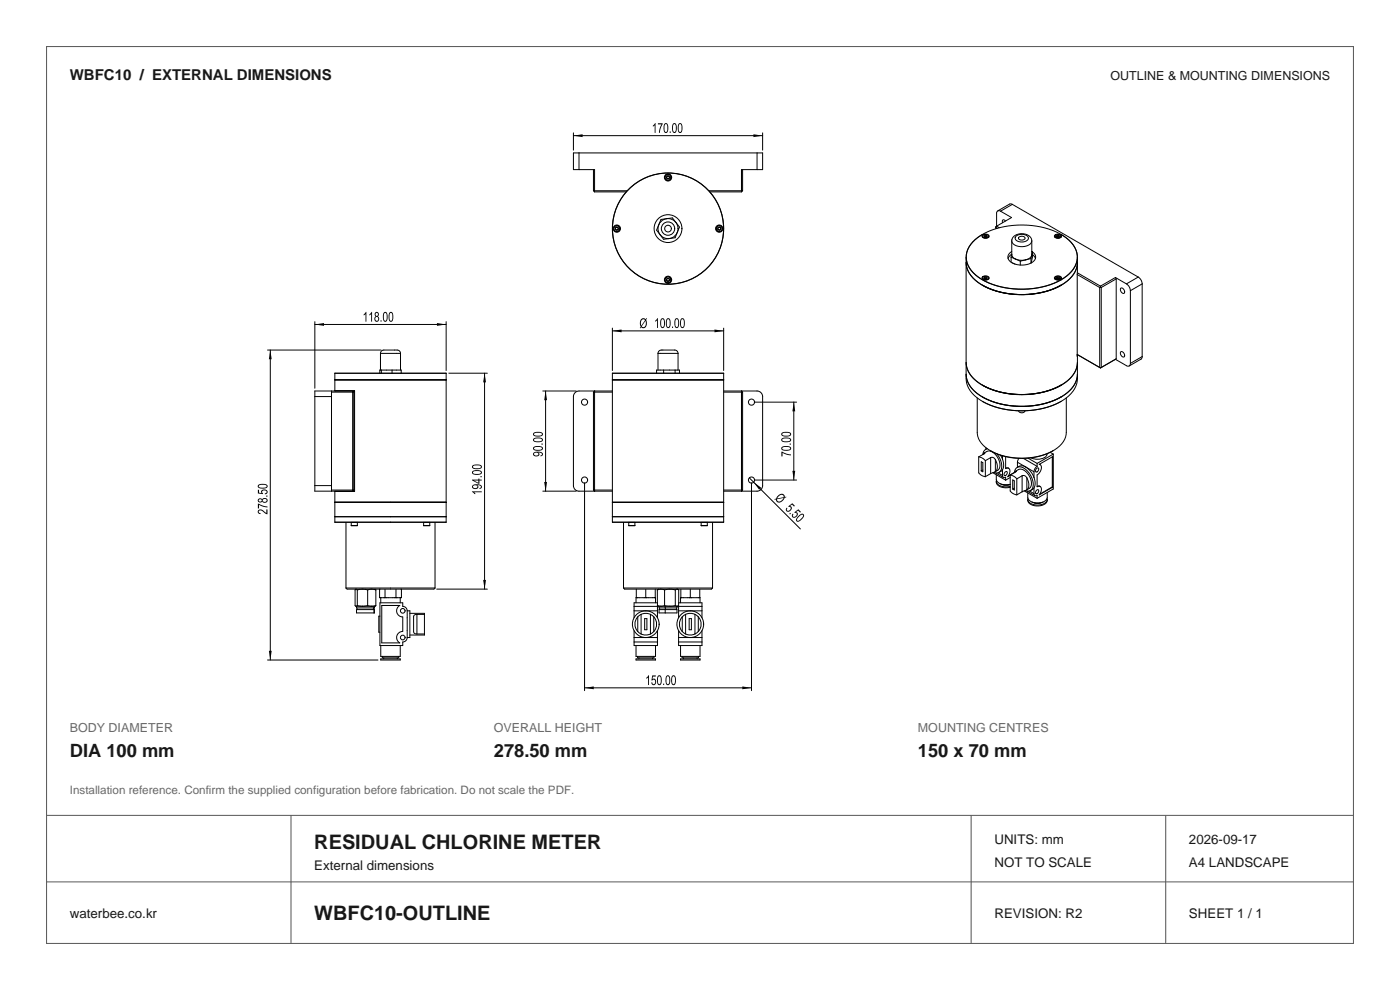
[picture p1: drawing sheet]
<svg xmlns="http://www.w3.org/2000/svg" width="297mm" height="210mm" viewBox="0 0 297 210" stroke-linecap="round" stroke-linejoin="round" font-family="sans-serif">
<path d="M9.9 9.9h277.2v190.2h-277.2zM9.9 173h277.2M61.7 173v27.1M206 173v27.1M247.3 173v27.1M9.9 187.1h277.2" fill="none" stroke="#505955" stroke-width=".21"/>
<path d="M54 25.4h189v121.8h-189z" fill="#fff"/>
<g fill="none" stroke="#000" stroke-width=".21">
<path d="M121.6 28.2v3.6M121.6 28.8h40.2M122.8 32.4v3.6M125.9 36v4.5M141.5 37.3h.4l.2 .3-.2 .3h-.3l-.2-.3zM157.5 36v4.5M160.6 32.4v3.6M161.8 28.2v3.6M125.9 40.5h7.2M125.9 40.5l.2 .2M126.1 40.7h6.7M126.1 40.7v-4.7h-4.5v-3.6h40.2v3.6h-4.5v4.7"/>
<path d="M130.6 48.3l.2-.1 .3 .1 .1 .4-.3 .1-.3-.1zM140.2 46.6l2.4-.4 1.5 2-.9 2.2-2.4 .4-1.5-2zM141.5 59.1h.4l.2 .2-.2 .3-.3 .1-.2-.3zM150.4 40.5h7.1M150.6 40.7h6.7M152.3 48.3l.3-.1 .3 .1v.4l-.3 .1-.3-.1zM157.5 40.5l-.2 .2M205 55.7a5.7 5.7 0 0 0 3.2 4.7 18.4 18.4 0 0 0 16.9 .1M205 54.5v25.8a6 6 0 0 0 3.6 4.9 18.1 18.1 0 0 0 17.5-.7 5.3 5.3 0 0 0 2.5-4.2v-25.8M205 55.7a5.7 5.7 0 0 0 3.2 4.7 18.2 18.2 0 0 0 17.6-.3 5.6 5.6 0 0 0 2.8-4.4 5.8 5.8 0 0 1-3.5 4.8M206.4 51.3a15.2 15.2 0 0 1 11.5-3.5 13.8 13.8 0 0 1 9.4 3.6 4.5 4.5 0 0 1-.9 7.1 17.6 17.6 0 0 1-15 2.1 8.9 8.9 0 0 1-6.2-4.9 4.4 4.4 0 0 1 1.2-4.4zM208.4 58.8a.96 .96 0 0 1 1.4 .1 .85 .85 0 0 1-.7 .5 .85 .85 0 0 1-.8-.5z"/>
<path d="M208.4 49.9a.96 .96 0 0 1 1.4 .2 .85 .85 0 0 1-.7 .4 .85 .85 0 0 1-.8-.5zM208.4 49.7a5.7 5.7 0 0 0-3.4 5.5 7.1 7.1 0 0 0 4.7 4.8 18.7 18.7 0 0 0 15.4-.6M208.4 49.7h.1M208.4 59.2v-.2a.74 .74 0 0 0 1.3 0v.2M208.5 58.8a.64 .64 0 0 1 .7-.2 .64 .64 0 0 1 .5 .5 .71 .71 0 0 1-1.2-.2zM208.6 49.9a.6 .6 0 0 1 .6-.2 .6 .6 0 0 1 .4 .6 .68 .68 0 0 1-1.1-.3zM208.8 58.8v.3l.4-.1M208.8 58.8v.2l.2 .2 .3-.1M208.9 50.2h.1M208.9 59.1h.4M209 49.9l.3 .1M209 49.9l-.2 .2v.1"/>
<path d="M209 49.9v.3h.3v-.2M209 50.2h-.1M209.2 58.8h-.4M209.2 58.8l.2 .1-.1 .2M209.2 58.8v.2M209.2 59l.1 .1M209.3 50.2h-.4M209.3 50l.1 .1-.2 .2-.4-.1M209.7 50.3v-.2a.75 .75 0 0 1-1.3 0v.2M211.4 48l-.1 .1v.4M211.4 48l.6 .3M211.4 48l-.1 .3 .2 .1"/>
<path d="M212.3 44.8l-.4-.1-.5 .4v2.9M212.3 44.8l2.3 1.3-3.2 1.9M213.3 46.9l-.5-.3-.2 .2 .1 .4M214.5 54.5l.1-.6-.4 .4-.3 .5M214.5 54.5l2 .9M214.5 54.5v1.1M214.6 51.1v2.9a2.23 2.23 0 0 0 3 1.1 1.48 1.48 0 0 0 1.3-1.1v-2.9M214.6 51.1a2.09 2.09 0 0 0 2.7 1.2l1.1-.4 .4-.4 .1-.4M214.6 51.1a2.28 2.28 0 0 1 3.6-1.2l.5 .6 .2 .6M214.7 55.7l.6 .3M214.8 43.4l-.6-.1-2.5 1.4M214.8 43.4l-2.5 1.4"/>
<path d="M214.8 43.4l26.7 15.4M215.6 50.1a1.82 1.82 0 0 1 2.6 .3 1.41 1.41 0 0 1-2.1 .8l-.5-.2a.56 .56 0 0 1 0-.9zM216.1 50.3a.82 .82 0 0 1 1.4 .3 .81 .81 0 0 1-1.4-.1zM216.5 55.4v.8M218.7 54.8l-2.2 .6M218.7 54.8v1M218.9 53.3a1.3 1.3 0 0 1 .8 1.4 1.3 1.3 0 0 1-1 1.1 3.9 3.9 0 0 1-4.8-.9 1.28 1.28 0 0 1 .7-1.6M218.9 53.4h.1M219 54l.7 .8M219 53.4l-.3 1.4M219 53.4v1.2l-.2 1.2M223.8 58.8a.96 .96 0 0 1 1.4 .1 .85 .85 0 0 1-.8 .5 .85 .85 0 0 1-.7-.5z"/>
<path d="M223.8 49.9a.96 .96 0 0 1 1.4 .2 .85 .85 0 0 1-.8 .4 .85 .85 0 0 1-.7-.5zM223.8 59.2v-.2a.75 .75 0 0 0 1.3 0v.2M223.9 50a.71 .71 0 0 1 1.2 .2 .66 .66 0 0 1-.7 .3 .66 .66 0 0 1-.5-.5zM223.9 58.8a.68 .68 0 0 1 1.1 .3 .74 .74 0 0 1-1.2-.2zM224.2 50v.2M224.2 59.1h.1M224.3 58.8l-.2 .1 .1 .2 .3 .1 .3-.2-.1-.2M224.3 58.8h.4M224.3 58.8v.2M224.3 59l.4 .1M224.3 59l-.1 .1M224.5 50.2h-.3h.4"/>
<path d="M224.5 49.9l.3 .1-.1 .2h-.6l.1-.2M224.5 49.9v.3M224.5 50.2h.2M224.5 49.9l-.3 .1M224.6 59.1h-.4M224.6 50.2h.1M224.7 58.8v.3M225.1 50.3v-.2a.75 .75 0 0 1-1.3 0v.2M225.1 49.7a5.6 5.6 0 0 1 3.4 5.6 6.4 6.4 0 0 1-3.4 4.1M228.5 58.2l4.8 2.8M228.6 57.9l4.9 2.8M236.6 58.9l-3.1 1.8"/>
<path d="M236.6 58.9l.2 .3M236.6 58.9l2.4 1.3M236.8 59.2l-3.2 1.8M236.8 59.2v16.9M241.5 58.8l.5 .4 .3 1M241.5 58.8l-2.5 1.4M56.8 74.3h24M57.3 74.3v65.7M66.8 68.2v14.2M66.8 68.8h27.8M71 79.2v3.7M71 79.2h23.6"/>
<path d="M71.1 79.2h-.1M80.6 79.2v-.7h4.5v.7M80.7 75h4.3M80.7 75l.1-.4 .4-.3h3.1a.71 .71 0 0 1 .7 .7M80.7 75v3.5M80.9 78.5v.7M83.2 78.5v.7M85 75v3.5M94.6 79.2h.1M94.6 68.2v10.4M94.6 79.2v31.6M95.2 79.2h8.2"/>
<path d="M102.8 79.2v45.8M129.9 79.2h23.6M129.9 69.6v9M129.9 79.2v31.6M129.9 70.2h23.6M129.9 79.2h.1M139.3 79.2v-.7h4.8v.7M139.6 75a.71 .71 0 0 1 .7-.7h2.8a.71 .71 0 0 1 .7 .7M139.6 75h4.2M139.6 75v3.5M140.8 78.5v.7M143.2 78.5v.7"/>
<path d="M143.8 75v3.5M153.5 79.2h.1M153.5 69.6v9M153.5 79.2v31.6M205 79.4a5.7 5.7 0 0 0 3.2 4.7 18.2 18.2 0 0 0 17.6-.3 5.6 5.6 0 0 0 2.8-4.4 6.1 6.1 0 0 1-3.8 5 18.4 18.4 0 0 1-16.9-.5 5.7 5.7 0 0 1-2.9-4.5zM205 76.9a5.7 5.7 0 0 0 3.2 4.7 18.2 18.2 0 0 0 17.6-.3 5.6 5.6 0 0 0 2.8-4.4M208.4 60.5a18.4 18.4 0 0 0 16.7 0M225.1 60.5h.1M228.5 75.4v-.2l5 2.8M228.6 76.9a6.1 6.1 0 0 1-3.8 5 18.4 18.4 0 0 1-16.9-.5 5.7 5.7 0 0 1-2.9-4.5M233.3 61h.3M233.3 61v17h.3"/>
<path d="M233.5 60.7l-.2 .3M233.5 60.7l.1 .3M233.6 61v17M233.6 78h-.1M236.8 76.1l-.2 .1 2.5 1.5 .6-.2 .1-.4M236.8 76.1l-3.3 1.9M237.7 61.2a.65 .65 0 0 1 .8 .3 .65 .65 0 0 1-.2 .8l-.4-.4-.2-.4zM237.7 74.7a.65 .65 0 0 1 .8 .3 .65 .65 0 0 1-.2 .8l-.4-.4-.2-.4zM239 60.2l.5 .5 .3 1M239.8 61.7v15.4M242.3 75.6l-.2 .6-2.5 1.4M242.3 60.2l-2.5 1.5"/>
<path d="M242.3 60.2v15.4M242.3 75.6l-2.5 1.5M66.8 84.1h3.5M70.3 82.9v21.3M71 80.6h23.6zM71 82.9h.1M71 82.9h4.2M74.8 82.9h-8v21.3h8.4M74.8 82.9l.3 .3h-4.8M74.8 82.9v21.3l.3-.2h-4.8M75.2 82.9h-.1v21.3h.1M75.2 82.9v21.3"/>
<path d="M115.2 82.9h7M115.7 82.9v21.3M125.9 83.2h4M125.9 83.2l.2-.3v21.3l-.2-.2M125.9 83.2v20.8M129.9 82.9h-7.1a1.18 1.18 0 0 0-1.2 1.2l.1 19.2 .5 .7 .6 .2h7.1M129.9 80.6h23.6zM129.9 80.6h.1M153.5 82.9h7.1a1.18 1.18 0 0 1 1.2 1.2v18.9a1.18 1.18 0 0 1-1.2 1.2h-7.1M153.5 83.2h4M157.5 83.2l-.2-.3v21.3l.2-.2M157.5 83.2v20.8"/>
<path d="M160 85.3h9M168.4 85.3v16.5M207.3 84.4v7.3a5.1 5.1 0 0 0 3.6 4.3 14.5 14.5 0 0 0 13.4-1l1.3-1.3 .6-1.5v-7.8M207.6 96.9a2.12 2.12 0 0 1 1.4 .8M207.6 96.9v3.4a2.12 2.12 0 0 0 1.4 .8M208.2 98l.3 .1v2l-.3-.2zM208.4 85.1a18.4 18.4 0 0 0 16.7 0M208.4 84.2h.1M208.4 81.7h.1M208.4 81.7a18.4 18.4 0 0 0 16.7 0M208.4 84.2a18.4 18.4 0 0 0 16.7 0M208.5 99.7l-.3 .2"/>
<path d="M208.8 96.3l.2-.2h-.2a1.62 1.62 0 0 1 2.5 .5 2.3 2.3 0 0 1 .4 3.1l-.5 .3M208.8 96.3v-.2l-.3 .3M208.8 96.3l-1.2 .6M209 97.7v3.4M209.2 95v.3M209.4 95.1l-.3 .2M209.4 95.2a1.23 1.23 0 0 0-.9 1.2M210.1 95.6a14.3 14.3 0 0 0 13.3 0M210.2 97.1h.5l.5 .4M210.2 97.1l-1.2 .6M210.2 97.1v3.4M211.2 97.5a2.04 2.04 0 0 1 0 2.5"/>
<path d="M211.2 97.5v2.5M211.5 96.3a3.4 3.4 0 0 1 .7 3.7 1.15 1.15 0 0 1-1.4 .2M212.3 96.6l.4 .8M212.7 97.4a2.59 2.59 0 0 1 0 2.3M212.7 99.7l-.8 .5M212.7 96.7v.7M212.7 99.7v1.1M213.3 96.9v2.5a.62 .62 0 0 1 .8 0 .62 .62 0 0 1 .1 .8l-.4 .9 .5-.3M213.3 99.3h.7M213.4 96.9h-.1M215.5 99.9a1.63 1.63 0 0 1 2.5 .5 2.3 2.3 0 0 1 .3 3.2l-.5 .3M215.5 99.9h.1l-.2 .2"/>
<path d="M215.8 99.2a1.75 1.75 0 0 1 2.5 .5l1 1.6M215.8 98.1l3.5 2M215.8 98.1v1M216.1 87.1a.71 .71 0 0 0 .7 .5 .71 .71 0 0 0 .6-.5M216.1 97.2l-.3 .9M217.1 97.2l2.9 1.7M218.1 97.2l1.9 1.1M219.9 99.4l.3-.2a.46 .46 0 0 1 .1 .6 .46 .46 0 0 1-.6 .2zM220 98.9a1.45 1.45 0 0 0-.7 1.2M220 98.3v.6M220.5 98.5l2.8-1.6v6.4l-2.8 1.7a1.11 1.11 0 0 0 0-1.9l-.5 .2v-2.6a1.58 1.58 0 0 0 .7-2.1zM220.5 98.5l.2 .1"/>
<path d="M222.2 96.2a1.97 1.97 0 0 1-2.5 1.2l-1-.3M222.8 95.9l.6 .4M223.2 96.9v6.4M223.4 96.3v7.4l-3.4 2M223.4 96.3l-3.4 2M225.1 84.2h.1M225.1 81.7h.1M66.8 103h3.5M71 109.6h23.6M71 110.8h23.6M71.1 104.2l-.1 6.6M71.1 106.6h23.5"/>
<path d="M71.1 109.6h23.5M73.4 110.8v13.9M74.5 111.5h1.3M74.5 110.8v.7M74.5 110.8h1.3M74.5 110.8h.1M75.8 110.8h.1M75.8 110.8v.7M89.9 111.5h1.3M89.9 110.8v.7M89.9 110.8h1.3M89.9 110.8h.1"/>
<path d="M91.1 110.8h.1M91.2 110.8v.7M92.3 110.8v13.9M115.2 104.2h7M124 102.4v44.1M125.9 104h4M129.9 110.8h23.6M129.9 106.5l23.6 .1M129.9 106.6h.1M132.3 110.8v13.9M133.4 111.5h1.3M133.4 110.8h1.3"/>
<path d="M133.4 110.8v.7M133.4 110.8h.1M134.7 110.8h.1M134.7 110.8v.7M148.7 110.8h1.3M148.7 111.5h1.3M148.7 110.8v.7M148.8 110.8h-.1M150 110.8h.1M150 110.8v.7M151.2 110.8v13.9M153.5 109.6h-23.6h23.6"/>
<path d="M153.5 104h4M159 101.4l10.8 10.8M159.4 102.4v44.1M160 101.8h9M210.2 100.5l-1.2 .6M210.6 100.3l2.7 1.5M211 100.1l-.8 .4M211.2 100.3l1.7 1M211.4 100.7a1.73 1.73 0 0 0 .2 1.5 2.95 2.95 0 0 0 2.7 .5M211.4 102.1a1.37 1.37 0 0 0 1.5 1.3h1.4M211.4 101.9a1.3 1.3 0 0 0 1.5 1.3h1.4M211.7 100.3l1 .5"/>
<path d="M212.2 102.6l.8 .3 1.3-.1M212.7 100.8l.2 .5 .4-.1v.6M212.7 102.8l.7 .1 .7-.1M213.2 100.2l.3-.2a.46 .46 0 0 1 .1 .6 .46 .46 0 0 1-.6 .2zM213.9 101l1.3-.8a1.23 1.23 0 0 1 .8-1.2 1.23 1.23 0 0 1 1.4 .4 3.7 3.7 0 0 1 1.5 4.4 1.15 1.15 0 0 1-1.4 .3M214.3 100.8v3.4a2.12 2.12 0 0 0 1.4 .8M214.3 100.8a2.12 2.12 0 0 1 1.4 .8M214.3 101.3l-1 .5M214.8 101.8l.4 .2v1.9l-.4-.2zM215.2 103.5l-.4 .2M215.4 100.1v-.1l-.2 .3M215.4 100.1l-1.1 .7"/>
<path d="M215.7 101.6v3.4M216.8 100.9h.6l.4 .5M216.8 104.3l-1.1 .7M216.8 100.9l-1.1 .7M216.8 100.9v3.4M217.3 104.1l2.7 1.6M217.7 104l-.9 .3M217.8 101.4a2.04 2.04 0 0 1 0 2.5M217.8 101.4v2.5M217.9 104.2l1.6 .9M218.4 104.2l.9 .5M218.9 106.5a2.66 2.66 0 0 0 2.4 0"/>
<path d="M219.3 104.7l.3 .4h.4v.6M219.3 101.3a2.59 2.59 0 0 1 0 2.2M219.3 100.1v1.2M219.3 103.5v1.2M219.3 103.5l-.7 .6M219.4 106.7l.7 .1 .7-.1M219.9 104l.3-.1a.46 .46 0 0 1 .1 .6 .46 .46 0 0 1-.6 .2zM220 103.2h.7M222.1 105.7a1.24 1.24 0 0 1-1.3 1.4 2.33 2.33 0 0 1-2.8-1.1l.1-.3M222.2 104.5v1a2.04 2.04 0 0 1-2.7 1.2l-.7-.3-.5-.3a1.73 1.73 0 0 1-.3-1.5M222.2 105.9a1.31 1.31 0 0 1-1.4 1.4 2.1 2.1 0 0 1-2.8-1.2v-.2M223.2 103.3l-2.6 1.5"/>
<path d="M223.2 103.3h.1M73.4 124.7l.2 .3h18.4l.3-.3M73.4 124.7h18.9M75.5 128.6h4.1M75.5 125l-.2 .1v3.4l.3 .1 .2-.1M75.6 125l.2 .1M75.6 128.6v.4h3.8v-.4M75.6 129.3h3.8v.7h-3.8zM75.7 129v.3M75.8 125.1l1.1-.1 1.1 .1M75.8 125.1v3.4M75.8 128.5l1.1 .1 1.1-.1"/>
<path d="M78 128.5l.9 .1 .8-.1M78 125.1l.9-.1 .8 .1M78 125.1v3.4M79.2 129v.3M79.3 129v.3M79.3 128.6v.4M79.3 129.3v.7M79.5 125h.1M79.6 125l.1 .1M79.7 128.5l-.1 .1M79.7 125.1v3.4M80.5 126.8h.1"/>
<path d="M80.5 126.8h4.7M80.6 130.7h-.2v3.4h.2M80.6 125h-.1v1.8M80.8 136.9v2.3h4.1v-2.3M80.8 139.8h4.1v.2h-4.1zM80.8 126.8v1.1M81 128.4h3.8a1.3 1.3 0 0 0-.6 1.5 1.3 1.3 0 0 0 1.2 1v3a1.3 1.3 0 0 0-1.2 1 1.3 1.3 0 0 0 .6 1.5h-3.8zM81.1 139.2v.3h3.5v-.3M81.4 139.5v.3M81.7 126.8h.2M81.7 126.8h-.1M81.7 125v1.8"/>
<path d="M84 126.8h.1M84 126.8h-.2M84 125v1.8M84.3 139.5v.3M84.9 126.8v1.1M85 125h.2v1.8M85.2 126.8h-.2M86.4 129.6a.94 .94 0 0 0-1-1v-.7h-4.8v9h4.8v-.7a.94 .94 0 0 0 1-1M86.4 129.6h.5v5.6h-.5M86.4 129.6v5.6M86.9 130.1h3.1v4.6h-3.1M88.4 130.3l-.4 .1-.2 .3-.1 3.3 .2 .3 .5 .2"/>
<path d="M88.4 134.5h1.6M88.4 130.3h1.6M88.4 130.3v4.2M92.6 125h10.8M132.3 124.7h18.9M132.3 124.7l.2 .3h18.4l.3-.3M134.5 129.6h5M134.5 135.2h5M134.5 128.6h5M134.5 133.8v3.1h5v-3.1M134.5 131v-3.1h5v3.1M134.5 136.2h5"/>
<path d="M134.9 139.8h4.2v.2h-4.2zM134.9 136.9v2.3h4.2v-2.3M134.9 127.9v-1.1h4.2v1.1M135 126.8h.2M135 126.8h.1M135 125v1.8M135.3 139.2v.3h3.4v-.3M135.3 134l.7 .5M135.3 130.9a2.3 2.3 0 0 0 0 3.1M135.3 130.9v3.1M135.5 139.5v.3M136 134.5l1.2 .2 .8-.2"/>
<path d="M136 130.3l.8-.2 1.2 .2M136 130.3l-.7 .6M136 130.3v4.2M136.8 131.2h.4v2.4h-.4zM137 126.8h.2M137 126.8h-.2M137 125v1.8M138 130.3l.7 .6M138 130.3v4.2M138.4 139.5v.3M138.7 134l-.7 .5M138.7 130.9a2.3 2.3 0 0 1 0 3.1"/>
<path d="M138.7 130.9v3.1M139 126.8h.1M139 125v1.8M139 126.8h-.2M139.4 128.5l.8 .1 .8-.1M139.4 125.1a1.74 1.74 0 0 1 1.6 0M139.4 125.1v2.8M139.5 128.5l.2 .1h4.1M139.6 125l-.2 .1M139.7 125h-.1M139.8 129.3h3.8v.7h-3.8zM139.8 128.6v.4h3.8v-.4"/>
<path d="M139.9 129v.3M141 125.1l1.1-.1 1.2 .1M141 128.5l1.1 .1 1.2-.1M141 125.1v3.4M141.1 128.6v.4M141.1 129.3v.7M141.2 129v.3M143.3 128.5l.3 .1M143.3 125.1a.46 .46 0 0 1 .7 0v2.8M143.3 125.1v3.4M143.5 129v.3M143.7 125h.1"/>
<path d="M144 128.5l-.4 .1M144 129.6h4.9M144 135.2h4.9M144 128.6h4.9M144 133.8v3.1h4.9v-3.1M144 131v-3.1h4.9v3.1M144 136.2h4.9M144.4 139.8h4.1v.2h-4.1zM144.4 136.9v2.3h4.1v-2.3M144.4 127.9v-1.1h4.1v1.1M144.4 126.8h.2M144.4 126.8h.1"/>
<path d="M144.4 125v1.8M144.7 139.2v.3h3.5v-.3M144.7 134l.7 .5M144.7 130.9a2.3 2.3 0 0 0 0 3.1M144.7 130.9v3.1M145 139.5v.3M145.4 134.5l1.2 .2 .8-.2M145.4 130.3l.8-.2 1.2 .2M145.4 130.3l-.7 .6M145.4 130.3v4.2M146.2 131.2h.5v2.4h-.5zM146.4 126.8h.2"/>
<path d="M146.4 125v1.8M146.4 126.8h-.2M147.4 130.3l.7 .6M147.4 130.3v4.2M147.9 139.5v.3M148.1 134l-.7 .5M148.1 130.9a2.3 2.3 0 0 1 0 3.1M148.1 130.9v3.1M148.4 126.8h-.2M148.4 126.8h.1M148.4 125v1.8M56.8 140h23.4"/>
<path d="M124 145.9h35.4"/>
<circle cx="141.7" cy="37.6" r=".63"/>
<circle cx="141.7" cy="37.6" r=".3"/>
<circle cx="141.7" cy="37.6" r=".77"/>
<circle cx="130.9" cy="48.5" r=".3"/>
<circle cx="130.9" cy="48.5" r=".77"/>
<circle cx="130.9" cy="48.5" r=".63"/>
<circle cx="130.9" cy="48.5" r=".65"/>
<circle cx="141.7" cy="48.5" r="11.8"/>
<circle cx="141.7" cy="48.5" r="2.95"/>
<circle cx="141.7" cy="59.4" r=".63"/>
<circle cx="141.7" cy="48.5" r="2.13"/>
<circle cx="141.7" cy="48.5" r="1.42"/>
<circle cx="141.7" cy="48.5" r=".71"/>
<circle cx="141.7" cy="59.4" r=".77"/>
<circle cx="141.7" cy="59.4" r=".3"/>
<circle cx="152.6" cy="48.5" r=".63"/>
<circle cx="152.6" cy="48.5" r=".3"/>
<circle cx="152.6" cy="48.5" r=".77"/>
<circle cx="124" cy="85.3" r=".65"/>
<circle cx="159.4" cy="85.3" r=".65"/>
<circle cx="124" cy="101.8" r=".65"/>
<circle cx="159.4" cy="101.8" r=".65"/>
<circle cx="85.4" cy="135.2" r=".5"/>
<circle cx="85.4" cy="129.6" r=".5"/>
<circle cx="137" cy="132.4" r="2.83"/>
<circle cx="146.4" cy="132.4" r="2.83"/>
</g>
<g fill="#000">
<path d="M121.6 28.8l2-.3v.6zM159.8 28.5l2 .3-2 .3zM57.3 74.3l.3 1.9h-.6zM66.8 68.8l1.9-.3v.6zM92.7 68.5l1.9 .3-1.9 .3zM102.8 79.2l.3 1.9h-.6zM129.9 70.2l2-.3v.6zM151.6 69.9l1.9 .3-1.9 .3zM115.7 82.9l.3 2h-.6zM168.4 85.3l.3 2h-.6zM115.4 102.2h.6l-.3 2zM159.9 102.3l1.6 1.2-.5 .4z"/>
<path d="M168.1 99.9h.6l-.3 1.9zM102.5 123h.6l-.3 2zM57 138.1h.6l-.3 1.9zM124 145.9l2-.3v.6zM157.5 145.6l1.9 .3-1.9 .3z"/>
<path d="M139 26.1h.1v2.1h-.2v-1.6l-.4 .3v-.3zM139.6 26.1h1l-.6 2.1h-.2l.1-.6 .4-1.2h-.7zM141 26.2a.57 .57 0 0 1 .6 .1 .57 .57 0 0 1 .2 .7 .91 .91 0 0 1-.7 1.2 1.8 1.8 0 0 1-.1-2zM141.1 26.4l-.1 1.1v.3l.3 .2a1.31 1.31 0 0 0 0-1.7zM142.1 27.9h.2v.3h-.2zM142.8 26.2a.57 .57 0 0 1 .7 .1 .57 .57 0 0 1 .1 .7 .91 .91 0 0 1-.7 1.2 1.8 1.8 0 0 1-.1-2zM143 26.4l-.2 1.1 .1 .3 .2 .2a1.31 1.31 0 0 0 0-1.7zM144 26.2a.57 .57 0 0 1 .7 .1 .57 .57 0 0 1 .1 .7 .91 .91 0 0 1-.7 1.2 1.8 1.8 0 0 1-.1-2zM144.2 26.4l-.2 1.1 .1 .3 .2 .2a1.31 1.31 0 0 0 0-1.7z" fill-rule="evenodd"/>
<path d="M77.6 66.2h.1v2h-.2v-1.6l-.3 .3v-.2zM78.8 66.2h.1v2h-.2v-1.6l-.3 .3v-.2zM79.6 66.3a.49 .49 0 0 1 .7 .1 .49 .49 0 0 1-.2 .7 .6 .6 0 0 1 .3 .9 .6 .6 0 0 1-.9 0 .6 .6 0 0 1 .2-.9l-.2-.3zM79.7 66.7a.3 .3 0 0 0 .6 0 .3 .3 0 0 0-.6 0zM79.7 67.3l-.1 .3a.35 .35 0 0 0 .4 .4 .35 .35 0 0 0 .2-.5l-.2-.3zM80.7 67.9h.2v.3h-.2zM81.4 66.3a.57 .57 0 0 1 .7 .1 .57 .57 0 0 1 .1 .6 .91 .91 0 0 1-.6 1.2 1.8 1.8 0 0 1-.2-1.9zM81.6 66.4l-.2 1.1 .1 .4 .2 .2a1.31 1.31 0 0 0 0-1.7zM82.7 66.3a.57 .57 0 0 1 .6 .1 .57 .57 0 0 1 .1 .6 .91 .91 0 0 1-.6 1.2 1.8 1.8 0 0 1-.1-1.9zM82.8 66.4l-.2 1.1 .1 .4 .2 .2a1.31 1.31 0 0 0 0-1.7z" fill-rule="evenodd"/>
<path d="M136 67.7l.5-.2 .5 .2 .1-.2 .1 .1-.1 .2a1.04 1.04 0 0 1 .1 1.2 1.04 1.04 0 0 1-1 .6l-.2-.2-.2 .3-.1-.1 .2-.3a1.54 1.54 0 0 1 .1-1.6zM136.2 67.8a1.29 1.29 0 0 0-.1 1.3l.7-1.2-.2-.2zM136.9 68.1l-.8 1.1a.55 .55 0 0 0 .8 .1 .55 .55 0 0 0 .1-.7z" fill-rule="evenodd"/>
<path d="M139.4 67.5h.2v2.1h-.2v-1.7l-.4 .4v-.3zM140.3 67.6a.57 .57 0 0 1 .6 .1 .57 .57 0 0 1 .2 .7 .91 .91 0 0 1-.7 1.2 1.8 1.8 0 0 1-.1-2zM140.4 67.7l-.1 1.1v.4l.3 .2a1.31 1.31 0 0 0 0-1.7zM141.5 67.6a.57 .57 0 0 1 .6 .1 .57 .57 0 0 1 .2 .7 .91 .91 0 0 1-.7 1.2 1.8 1.8 0 0 1-.1-2zM141.6 67.7l-.1 1.1v.4l.3 .2a1.31 1.31 0 0 0 0-1.7zM142.6 69.3h.2v.3h-.2zM143.3 67.6a.57 .57 0 0 1 .6 .1 .57 .57 0 0 1 .2 .7 .91 .91 0 0 1-.7 1.2 1.8 1.8 0 0 1-.1-2zM143.4 67.7l-.1 1.1v.4l.3 .2a1.31 1.31 0 0 0 0-1.7zM144.5 67.6a.57 .57 0 0 1 .7 .1 .57 .57 0 0 1 .1 .7 .91 .91 0 0 1-.7 1.2 1.8 1.8 0 0 1-.1-2zM144.7 67.7l-.2 1.1 .1 .4 .2 .2a1.31 1.31 0 0 0 0-1.7z" fill-rule="evenodd"/>
<path d="M113.2 96.1a1.68 1.68 0 0 1 2 .1l-.2 .5-.3 .1-.1-.2a.31 .31 0 0 0 .4-.3 .31 .31 0 0 0-.5-.3h-.3a.46 .46 0 0 1 .2 .6 .46 .46 0 0 1-.6 .2l-.7-.3zM113.3 96.2a.44 .44 0 0 0 .5 .4 .44 .44 0 0 0 .4-.4l-.4-.2zM113.2 94.8l.6-.2a1.25 1.25 0 0 1 1.4 .5 1.45 1.45 0 0 1-2 .3l-.1-.3zM113.3 95v.2l.5 .2h.9l.3-.3a1.34 1.34 0 0 0-1.7-.1zM114.9 94.1h.2v.2h-.2zM113.2 93l.6-.2a1.25 1.25 0 0 1 1.4 .5 1.45 1.45 0 0 1-2 .3l-.1-.3zM113.3 93.2v.2l.5 .2h.9l.3-.3a1.34 1.34 0 0 0-1.7-.1zM113.2 91.8l.6-.2a1.25 1.25 0 0 1 1.4 .5 1.45 1.45 0 0 1-2 .3l-.1-.3zM113.3 92v.2l.5 .2h.9l.3-.3a1.34 1.34 0 0 0-1.7-.1z" fill-rule="evenodd"/>
<path d="M165.8 95.8l2 .6v.2l-1-.2-.8-.3v.7h-.2zM165.9 94.8l.5-.2a1.25 1.25 0 0 1 1.4 .5 1.45 1.45 0 0 1-2 .3l-.1-.3zM166 95v.2l.5 .2h.8l.3-.3a1.34 1.34 0 0 0-1.6-.1zM167.5 94.1h.3v.2h-.3zM165.9 93l.5-.2a1.25 1.25 0 0 1 1.4 .5 1.45 1.45 0 0 1-2 .3l-.1-.3zM166 93.2v.2l.5 .2h.8l.3-.3a1.34 1.34 0 0 0-1.6-.1zM165.9 91.8l.5-.2a1.25 1.25 0 0 1 1.4 .5 1.45 1.45 0 0 1-2 .3l-.1-.3zM166 92v.2l.5 .2h.8l.3-.3a1.34 1.34 0 0 0-1.6-.1z" fill-rule="evenodd"/>
<path d="M54.8 108.2a1.52 1.52 0 0 1 1.7 .6v-.7h.2v1l-.6-.3a.9 .9 0 0 0-1.2-.4l.1 .4 .3 .1v.2l-.6-.4zM54.7 106.8l2 .6v.2l-1-.2-.7-.3v.7h-.3zM54.8 105.8l.5-.1 .3 .2a.6 .6 0 0 1 .9-.2 .6 .6 0 0 1 0 .9 .6 .6 0 0 1-.9-.2 .48 .48 0 0 1-.7 .1 .48 .48 0 0 1-.1-.7zM54.9 106.1a.3 .3 0 0 0 .6 0 .3 .3 0 0 0-.6 0zM55.9 105.9a.34 .34 0 0 0 0 .5 .34 .34 0 0 0 .5-.1 .34 .34 0 0 0-.1-.4zM56.5 105.1h.2v.2h-.2zM54.7 103.9h.3v.6l.5 .1a.64 .64 0 0 1 .3-.8 .64 .64 0 0 1 .9 .3v.4l-.5 .4v-.2l.3-.2a.4 .4 0 0 0-.4-.5 .4 .4 0 0 0-.3 .6v.2l-1.1-.1zM54.8 102.8l.6-.1a1.25 1.25 0 0 1 1.4 .4 1.45 1.45 0 0 1-2 .3l-.1-.3zM54.9 103v.3l.5 .1h.9l.3-.3a1.34 1.34 0 0 0-1.7-.1z" fill-rule="evenodd"/>
<path d="M100.1 104.2h2.1v.2h-1.6l.3 .4h-.3zM100.2 103a1.68 1.68 0 0 1 2 .1l-.1 .5-.4 .1v-.2a.31 .31 0 0 0 .3-.3 .31 .31 0 0 0-.4-.3h-.4a.46 .46 0 0 1 .3 .6 .46 .46 0 0 1-.7 .2l-.6-.3zM100.4 103.1a.44 .44 0 0 0 .4 .4 .44 .44 0 0 0 .4-.4l-.4-.2zM100.1 101.7h1.4v-.2h.2v.2h.5v.2h-.5v.7h-.2l-1.4-.7zM100.5 101.9l1 .5v-.5zM101.9 101h.3v.2h-.3zM100.3 99.9l.5-.2a1.25 1.25 0 0 1 1.4 .5 1.45 1.45 0 0 1-2 .3l-.1-.3zM100.4 100.1v.2l.5 .2h.8l.3-.3a1.34 1.34 0 0 0-1.6-.1zM100.3 98.7l.5-.2a1.25 1.25 0 0 1 1.4 .5 1.45 1.45 0 0 1-2 .3l-.1-.3zM100.4 98.9v.2l.5 .2h.8l.3-.3a1.34 1.34 0 0 0-1.6-.1z" fill-rule="evenodd"/>
<path d="M164.3 105.9l.3-.1a1.05 1.05 0 0 1 .7-.9 1.05 1.05 0 0 1 1.1 .2l.1 .3h.3v.1l-.3 .1a1.04 1.04 0 0 1-.7 .9 1.04 1.04 0 0 1-1.1-.3l-.1-.3-.3 .1zM165.2 105.3l-.3 .4 1.4-.2a.49 .49 0 0 0-.4-.5 .49 .49 0 0 0-.5 .1zM164.8 105.9a.55 .55 0 0 0 .5 .5 .55 .55 0 0 0 .6-.3l.3-.5z" fill-rule="evenodd"/>
<path d="M166.9 107.7l.2 .1-.2 .3a.4 .4 0 0 0 .7 .1 .4 .4 0 0 0-.3-.7l-.1-.1 .9-.7 .5 .6-.1 .2-.5-.5-.4 .4a.64 .64 0 0 1 .3 .8 .64 .64 0 0 1-.8 .4l-.4-.3zM167.4 109l.2-.2 .2 .1-.2 .2zM168.2 109l.1 .1-.1 .3a.4 .4 0 0 0 .7 .1 .4 .4 0 0 0-.3-.7l-.1-.1 .9-.7 .5 .6-.2 .1-.4-.4-.5 .3a.64 .64 0 0 1 .4 .8 .64 .64 0 0 1-.8 .4l-.4-.3zM169.4 109.5a.69 .69 0 0 1 1.2-.2l-.3 .6a1.25 1.25 0 0 1-1.3 .7l-.1-.4zM169.5 109.6l-.4 .5v.3a1.31 1.31 0 0 0 1.2-1.2h-.2z" fill-rule="evenodd"/>
<path d="M137.6 143.2h.1v2.1h-.2v-1.6l-.4 .3v-.2zM138.4 143.3h.7v.2h-.6l-.1 .6a.64 .64 0 0 1 .8 .3 .64 .64 0 0 1-.2 .8l-.5 .1-.3-.5 .2-.1 .1 .3a.4 .4 0 0 0 .5-.4 .4 .4 0 0 0-.6-.2l-.2-.1zM139.6 143.4a.57 .57 0 0 1 .7 0 .57 .57 0 0 1 .1 .7 .91 .91 0 0 1-.7 1.2 1.8 1.8 0 0 1-.1-1.9zM139.8 143.5l-.2 1.1 .1 .4 .2 .1a1.31 1.31 0 0 0 0-1.7zM140.7 145h.2v.3h-.2zM141.4 143.4a.57 .57 0 0 1 .7 0 .57 .57 0 0 1 .1 .7 .91 .91 0 0 1-.7 1.2 1.8 1.8 0 0 1-.1-1.9zM141.6 143.5l-.2 1.1 .1 .4 .2 .1a1.31 1.31 0 0 0 0-1.7zM142.6 143.4a.57 .57 0 0 1 .7 0 .57 .57 0 0 1 .1 .7 .91 .91 0 0 1-.7 1.2 1.8 1.8 0 0 1-.1-1.9zM142.8 143.5l-.2 1.1 .1 .4 .2 .1a1.31 1.31 0 0 0 0-1.7z" fill-rule="evenodd"/>
</g>
<g font-size="4.2" fill="#151a19">
<text x="66.7" y="180">RESIDUAL CHLORINE METER</text>
<text x="66.7" y="195.2">WBFC10-OUTLINE</text>
</g>
<g font-size="3.9" fill="#151a19">
<text x="14.8" y="160.6">DIA 100 mm</text>
<text x="104.8" y="160.6">278.50 mm</text>
<text x="194.7" y="160.6">150 x 70 mm</text>
</g>
<text font-size="3.2" fill="#151a19" x="14.8" y="16.9">WBFC10 / EXTERNAL DIMENSIONS</text>
<g font-size="2.8" fill="#151a19">
<text x="211" y="179">UNITS: mm</text>
<text x="252.2" y="179">2026-09-17</text>
<text x="66.7" y="184.6">External dimensions</text>
<text x="211" y="183.9">NOT TO SCALE</text>
<text x="252.2" y="183.9">A4 LANDSCAPE</text>
<text x="14.8" y="194.8">waterbee.co.kr</text>
<text x="211" y="194.8">REVISION: R2</text>
<text x="252.2" y="194.8">SHEET 1 / 1</text>
</g>
<text font-size="2.6" fill="#151a19" x="235.6" y="16.9">OUTLINE &amp; MOUNTING DIMENSIONS</text>
<g font-size="2.6" fill="#626c67">
<text x="14.8" y="155.3">BODY DIAMETER</text>
<text x="104.8" y="155.3">OVERALL HEIGHT</text>
<text x="194.7" y="155.3">MOUNTING CENTRES</text>
</g>
<text font-size="2.5" fill="#626c67" x="14.8" y="168.4">Installation reference. Confirm the supplied configuration before fabrication. Do not scale the PDF.</text>
</svg>
